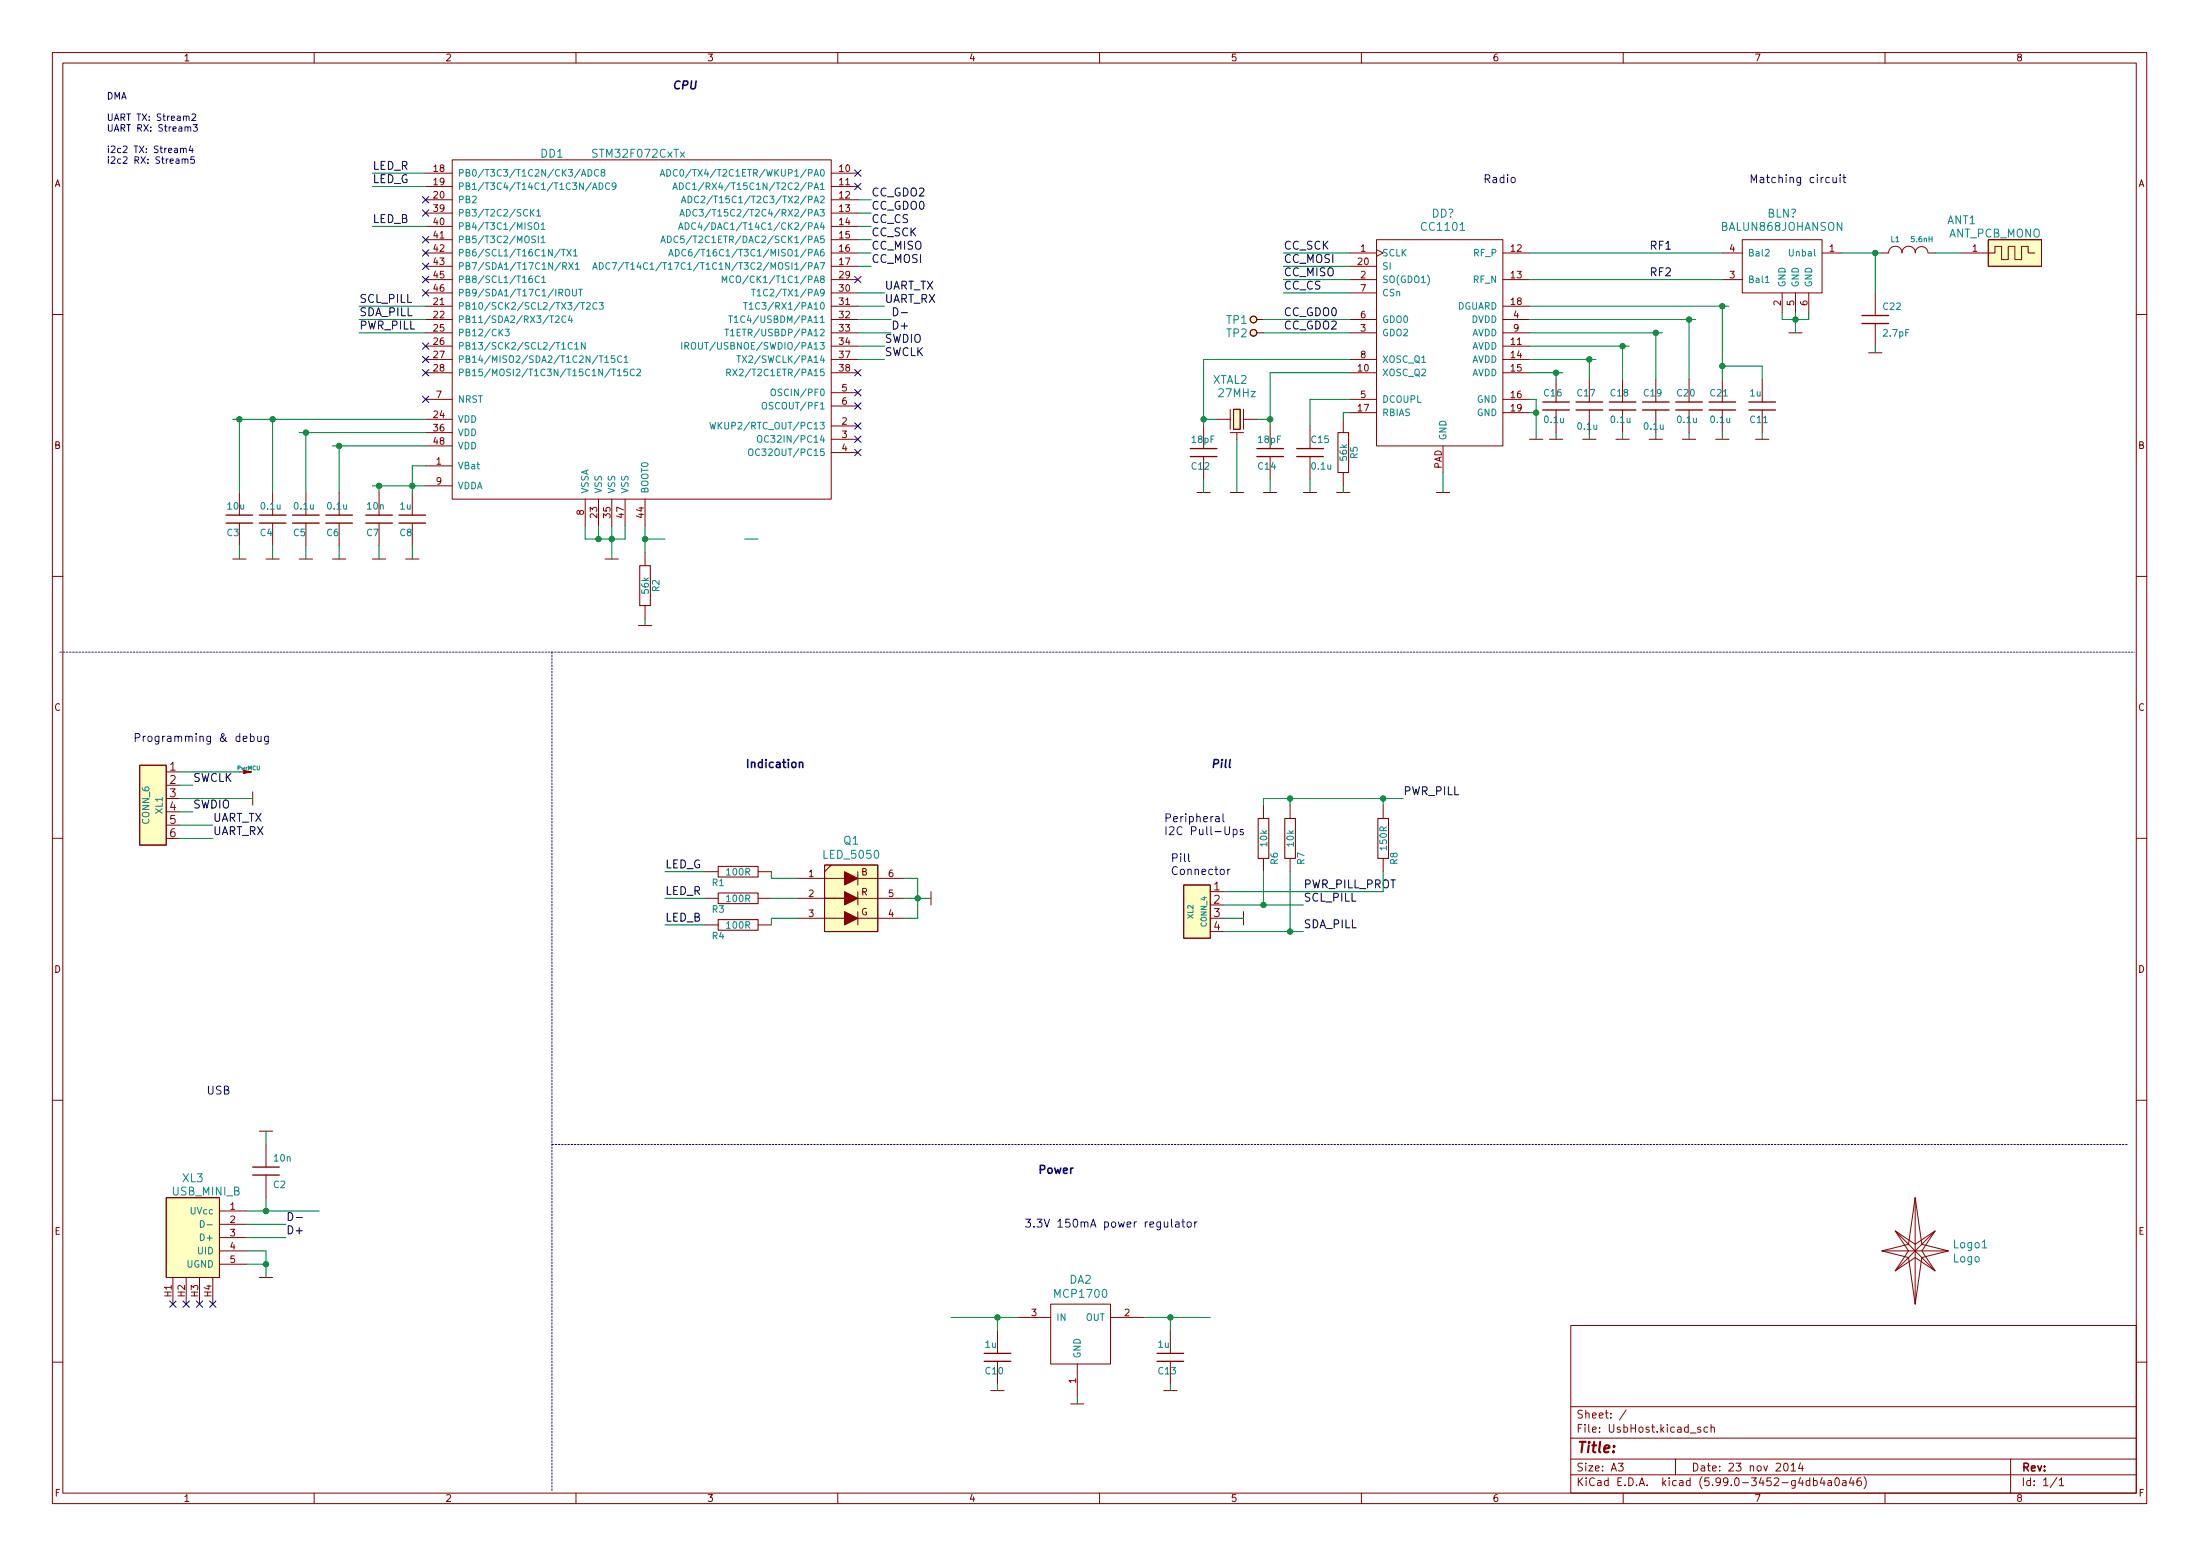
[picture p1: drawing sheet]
<svg xmlns="http://www.w3.org/2000/svg" width="420mm" height="297mm" viewBox="0 0 420 297" stroke-linecap="round" stroke-linejoin="round" font-family="sans-serif">
<g fill="none" stroke="#840000" stroke-width=".19">
<path d="M10 10h400v277h-400zM12 12h396v273h-396zM60 10v2M110 10v2M160 10v2M210 10v2M260 10v2M310 10v2M360 10v2M81.3 33.1h5.1M81.3 35.6h5.1M81.3 38.1h5.1"/>
<path d="M86.4 30.5h72.3v64.8h-72.3zM158.7 33.1h5.1M158.7 35.6h5.1M158.7 38.1h5.1M81.3 48.3h5.1M81.3 53.4h5.1M81.3 58.5h5.1M81.3 50.8h5.1M81.3 55.9h5.1M81.3 40.7h5.1M81.3 43.2h5.1M81.3 45.8h5.1"/>
<path d="M158.7 48.3h5.1M158.7 53.4h5.1M158.7 58.5h5.1M158.7 50.8h5.1M158.7 55.9h5.1M158.7 40.7h5.1M158.7 43.2h5.1M158.7 45.8h5.1M257.8 48.3h5.1M257.8 53.4h5.1M257.8 50.8h5.1M257.8 55.9h5.1"/>
<path d="M262.9 45.8h24.1v39.3h-24.1zM262.9 47.7l1.3 .6-1.3 .6M287 48.3h5.1M287 53.4h5.1M287 58.5h5.1M328.9 48.3h3.8M328.9 53.4h3.8M332.7 45.8h15.3v10.1h-15.3zM340.4 55.9v3.8M342.9 55.9v3.8M345.4 55.9v3.8M348 48.3h3.8"/>
<path d="M358.1 55.9v4.3M359.4 48.3h1.3M360.7 48.3a1.3 1.3 0 0 1 1.3-1.3 1.3 1.3 0 0 1 1.3 1.3M363.2 48.3a1.3 1.3 0 0 1 1.3-1.3 1.3 1.3 0 0 1 1.3 1.3M365.8 48.3a1.22 1.22 0 0 1 1.2-1.2 1.22 1.22 0 0 1 1.2 1.2M368.3 48.3h1.3M374.6 48.3h6.4v-1.3h1.3v2.6h1.2v-2.6h1.3v2.6h1.3v-2.6h1.2v1.3h1.3M379.7 45.8h10.2v5h-10.2zM10 60h2M81.3 63.5h5.1M81.3 71.2h5.1M81.3 66.1h5.1"/>
<path d="M81.3 68.6h5.1M81.3 76.2h5.1M81.3 61h5.1M158.7 63.5h5.1M158.7 71.2h5.1M158.7 66.1h5.1M158.7 68.6h5.1M158.7 61h5.1M158.7 75h5.1M158.7 77.5h5.1M234.9 78.1v3.9M235.6 78.1h1.3v3.9h-1.3z"/>
<path d="M237.5 78.1v3.9M240 63.5h1.3M240 61h1.3M257.8 63.5h5.1M257.8 71.2h5.1M257.8 68.6h5.1M257.8 76.2h5.1M257.8 78.8h5.1M257.8 61h5.1M287 63.5h5.1M287 71.2h5.1M287 66.1h5.1"/>
<path d="M287 68.6h5.1M287 76.2h5.1M287 78.8h5.1M287 61h5.1M297.2 72.4v4.3M297.2 78.3v4.3M303.5 72.4v4.3M303.5 78.3v4.3M309.9 72.4v4.3M309.9 78.3v4.3M316.2 72.4v4.3M316.2 78.3v4.3"/>
<path d="M322.6 72.4v4.3M322.6 78.3v4.3M328.9 72.4v4.3M328.9 78.3v4.3M336.5 72.4v4.3M336.5 78.3v4.3M341.6 63.5h2.6M356.9 67.3h2.5M358.1 61.8v4.3M408 60h2M45.7 94v4.3M45.7 99.9v4.3"/>
<path d="M52.1 94v4.3M52.1 99.9v4.3M58.4 94v4.3M58.4 99.9v4.3M64.8 94v4.3M64.8 99.9v4.3M72.4 94v4.3M72.4 99.9v4.3M78.7 94v4.3M78.7 99.9v4.3M81.3 80h5.1M81.3 88.9h5.1"/>
<path d="M81.3 82.6h5.1M81.3 85.1h5.1M81.3 92.7h5.1M111.8 95.3v5.1M114.3 95.3v5.1M116.8 95.3v5.1M119.4 95.3v5.1M123.2 95.3v5.1M158.7 83.9h5.1M158.7 81.3h5.1M158.7 86.4h5.1M228.6 94h2.5"/>
<path d="M229.9 81.3v4.3M229.9 87.2v4.3M232.4 80h2.5M234.9 82.6h2.6M234.9 94h2.6M236.2 82.6v1.3M237.5 80h2.5M241.3 94h2.5M242.6 81.3v4.3M242.6 87.2v4.3M248.9 94h2.6M250.2 81.3v4.3"/>
<path d="M250.2 87.2v4.3M255.3 94h2.5M256.5 80v2.6M256.5 90.2v2.5M274.3 94h2.6M275.6 85.1v5.1M292.1 83.9h2.5M295.9 83.9h2.5M302.3 83.9h2.5M308.6 83.9h2.5M315 83.9h2.5M321.3 83.9h2.5"/>
<path d="M327.7 83.9h2.5M335.3 83.9h2.5M10 110h2M44.4 106.7h2.6M50.8 106.7h2.5M57.1 106.7h2.6M63.5 106.7h2.5M71.1 106.7h2.6M77.5 106.7h2.5M115.6 106.7h2.5M121.9 119.4h2.6M123.2 105.4v2.6"/>
<path d="M123.2 115.6v2.5M408 110h2M26.7 146.1h5v15.2h-5zM31.7 147.4h2.6M31.7 149.9h2.6M31.7 152.4h2.6M31.7 155h2.6M31.7 157.5h2.6M46.5 147.1l1.5 .3-1.5 .2 .5-.2zM48.3 151.2v2.5M241.3 153.7v2.5M246.4 153.7v2.5"/>
<path d="M264.2 153.7v2.5M10 160h2M31.7 160.1h2.6M134.6 171.5h2.6M134.6 166.4h2.6M134.6 176.6h2.6M144.8 171.5h2.5M144.8 166.4h2.5M144.8 176.6h2.5M152.4 175.3h8.9M152.4 167.7h8.9M152.4 171.5h5.1"/>
<path d="M157.5 165.1h10.1v12.7h-10.1zM157.5 171.5h3.8zM158.7 165.1l-1.2 1.3M163.8 175.3h8.9M163.8 174v2.6M163.8 171.5h8.9M163.8 170.2v2.6M163.8 167.7h8.9M163.8 166.4v2.5M177.8 170.2v2.6M226.1 168.9h5v10.2h-5zM231.1 175.3h2.6"/>
<path d="M231.1 170.2h2.6M231.1 172.8h2.6M231.1 177.8h2.6M237.5 174v2.6M241.3 163.9v2.5M246.4 163.9v2.5M264.2 163.9v2.5M408 160h2M10 210h2M49.5 215.9h2.6M50.8 218.5v4.3M408 210h2"/>
<path d="M31.7 228.6h10.2v15.3h-10.2zM41.9 231.2h5.1M41.9 233.7h5.1M41.9 236.3h5.1M41.9 238.8h5.1M50.8 224.3v4.3M359.4 238.8h12.7M361.9 235l3.9 2.5 3.8-2.5-2.6 3.8 2.6 3.8-3.8-2.5-3.9 2.5 2.6-3.8zM361.9 235l7.7 7.6M365.8 228.6l1.2 8.9 5.1 1.3-5.1 1.3-1.2 8.9-1.3-8.9-5.1-1.3 5.1-1.3zM365.8 228.6v20.4M369.6 235l-7.7 7.6"/>
<path d="M33 243.9v5.1M35.6 243.9v5.1M38.1 243.9v5.1M40.6 243.9v5.1M41.9 241.3h5.1M49.5 243.9h2.6M190.5 254v4.4M190.5 259.9v4.3M194.3 251.5h6.4M200.7 249h11.4v11.4h-11.4zM212.1 251.5h6.3M223.5 254v4.4"/>
<path d="M223.5 259.9v4.3M300 253h108v32h-108zM10 260h2M189.2 265.5h2.6M204.5 268h2.5M205.7 260.4v6.3M222.2 265.5h2.6M300 278.5h108M300 274.5h108M300 268.5h108M309.1 279.3h.9l-.5 .6 .4 .1v.7l-.2 .1-.6-.1M310.6 269.1l-1.3 2"/>
<path d="M320 278.5v3M324.8 272.5l-.4-.1-.2 .2 .1 .2 .5 .2v.3h-.6M326.1 272.5l-.4-.1-.3 .3 .2 .6h.5M326.8 272.6l.2-.2 .4 .1v.9M326.8 271.9v1.5M340.9 279.4l.1-.1a.8 .8 0 0 1 .5 .8 .8 .8 0 0 1-.5 .7 1 1 0 0 1-.1-1.4zM342.1 279.7l.4-.4v1.5M343.8 279.2l-.3 1.1h.9M344.2 279.8v1M384 278.5v6.5M408 260h2M60 285v2"/>
<path d="M110 285v2M160 285v2M210 285v2M260 285v2M300 281.5h108M310 285v2M342.1 280.8h.8M345.6 282.7l-.4-.1-.3 .3 .2 .6h.5M345.6 282.1v1.5M346.4 282.7l.4-.1 .3 .3-.2 .6h-.5M346.4 282.1v1.5M348 282l-.4 1.1h1"/>
<path d="M348.4 282.6v1M349.1 282.7h.6l.1 .9M349.8 283h-.5a.29 .29 0 0 0-.2 .3 .29 .29 0 0 0 .2 .3l.5-.1M350.6 282.2l.2-.1a.8 .8 0 0 1 .5 .8 .8 .8 0 0 1-.5 .7 .99 .99 0 0 1-.2-1.4zM351.9 282.7h.6l.1 .9M352.6 283h-.5a.29 .29 0 0 0-.3 .3 .29 .29 0 0 0 .3 .3l.5-.1M353.6 282l-.4 1.1h.9M353.9 282.6v1M355.4 282.1a.59 .59 0 0 0-.8 .7v.5l.2 .2 .4 .1 .2-.1 .1-.5-.1-.2-.5-.1-.3 .3M356 281.9a1.72 1.72 0 0 1 0 2.3M360 285v2M392.9 282l-1.3 2"/>
<path d="M393.3 282.5l.4-.4v1.5M393.3 283.6h.8"/>
<circle cx="239.4" cy="61" r=".63"/>
<circle cx="239.4" cy="63.5" r=".63"/>
</g>
<g fill="none" stroke="#840000" stroke-width=".25">
<path d="M294.6 78.3h5.1M294.6 76.7h5.1M301 78.3h5.1M301 76.7h5.1M307.3 78.3h5.1M307.3 76.7h5.1M313.7 78.3h5.1M313.7 76.7h5.1M320 78.3h5.1M320 76.7h5.1M326.4 78.3h5.1M326.4 76.7h5.1"/>
<path d="M334 78.3h5.1M334 76.7h5.1M355.6 61.8h5.1M355.6 60.2h5.1M43.2 99.9h5.1M43.2 98.3h5.1M49.5 99.9h5.1M49.5 98.3h5.1M55.9 99.9h5.1M55.9 98.3h5.1M62.2 99.9h5.1M62.2 98.3h5.1"/>
<path d="M69.8 99.9h5.1M69.8 98.3h5.1M76.2 99.9h5.1M76.2 98.3h5.1M227.3 87.2h5.1M227.3 85.6h5.1M240 87.2h5.1M240 85.6h5.1M247.6 87.2h5.1M247.6 85.6h5.1M48.3 224.3h5M48.3 222.8h5"/>
<path d="M188 259.9h5M188 258.4h5M221 259.9h5.1M221 258.4h5.1"/>
</g>
<g fill="none" stroke="#008484" stroke-width=".19">
<path d="M101.3 40v1.3M102 40l-.7 .7M111 33.6l.5-1.2 .4 1.2M111.2 33.3h.6M112.3 32.4a.64 .64 0 0 1 .7 .6 .64 .64 0 0 1-.7 .6zM113.2 36.2l.4-1.3 .4 1.3M113.3 35.8h.6M114.3 32.5a.6 .6 0 0 0-.8 .4 .6 .6 0 0 0 .6 .7l.2-.1M114.4 34.9a.64 .64 0 0 1 .8 .6 .64 .64 0 0 1-.8 .7zM115 32.9l-.2-.2v-.2l.2-.1h.4l.1 .4-.6 .2-.1 .1v.4l.2 .1h.3l.2-.2v-.4l-.2-.1M116.4 35a.6 .6 0 0 0-.8 .4 .6 .6 0 0 0 .6 .8l.2-.1M117.6 35.4l-.2 .3h-.3l-.2-.3v-.3l.2-.2h.3l.2 .2a.84 .84 0 0 1-.3 1.1h-.3"/>
<path d="M126.1 33.6l.4-1.2 .4 1.2M126.2 33.3h.6M127.4 32.4a.64 .64 0 0 1 .7 .6 .64 .64 0 0 1-.7 .6zM128.5 36.2l.4-1.3 .5 1.3M128.6 35.8h.6M129.4 32.5a.6 .6 0 0 0-.9 .4 .6 .6 0 0 0 .6 .7l.3-.1M129.8 34.9a.64 .64 0 0 1 .7 .6 .64 .64 0 0 1-.7 .7zM130.1 38.7l.5-1.3 .4 1.3M130.3 38.3h.6M131.1 40a.64 .64 0 0 1 .7 .6 .64 .64 0 0 1-.7 .7zM131.4 37.4a.64 .64 0 0 1 .7 .7 .64 .64 0 0 1-.7 .6zM131.8 35a.6 .6 0 0 0-.9 .4 .6 .6 0 0 0 .6 .8l.3-.1"/>
<path d="M132.3 35.3l.3-.4v1.3M132.3 36.2h.7M133.4 37.6a.6 .6 0 0 0-.8 .4 .6 .6 0 0 0 .6 .7l.2-.1M133.5 40h.8l-.4 .5 .4 .1v.5l-.2 .2-.6-.2M133.9 37.6l.5-.2 .2 .4-.8 .9h.8M101.5 40.5l.5 .8M101.6 52.7h-.4a.85 .85 0 0 0 0 1.3l.5-.2v-.4l-.2-.2h-.3l-.2 .2M102.2 42.6l.1-.1a.43 .43 0 0 1 .6 .4v.5a.42 .42 0 0 1-.4 .4 .42 .42 0 0 1-.5-.4zM102.3 45.1h-.5l-.2 .1v.3l.5 .3 .2 .3-.3 .2h-.5M102.5 40.3l.4-.3v1.3M102.5 41.3h.7M102.8 45.1v1.2"/>
<path d="M103 52.8a.6 .6 0 0 0-.8 .4 .6 .6 0 0 0 .6 .8l.2-.2M103.4 42.9l.3-.4v1.3M103.4 45.4l.3-.3v1.2M103.4 43.8h.7M103.4 46.3h.7M103.5 53l.3-.3v1.3M103.5 54h.7M107 47.5l-1.1 1.7M107.2 47.6h.8M107.5 50.8l.6-.1 .1-.1-.1-.3-.6-.2v1.3M107.6 47.6v1.3M107.8 50.8l.4 .6"/>
<path d="M108 55.4l.3-.2a.43 .43 0 0 1 .5 .4v.5a.42 .42 0 0 1-.4 .4 .42 .42 0 0 1-.4-.4zM108.3 47.6l.8 1.3M108.6 50.1l.9 1.3M109.1 47.6l-.8 1.3M109.3 55.2v1l.3 .3 .3-.1 .2-.2v-1M109.5 50.1l-.9 1.3M109.5 48l.4-.4v1.3M109.5 48.9h.8M109.9 50.5l.4-.4v1.3M109.9 51.4h.7M110.5 55.2h.7M110.9 55.2v1.3"/>
<path d="M110.9 57.8h.7M111.3 57.8v1.2M112 57.9l.5-.1 .2 .3-.8 .9h.8M113.2 51.4l.4-1.3 .5 1.3M113.3 51h.6M114 57.9a.6 .6 0 0 0-.8 .4 .6 .6 0 0 0 .6 .7l.2-.1M114.4 57.8h.8l-.4 .4 .3 .2v.5l-.1 .1-.6-.1M114.5 50.1a.64 .64 0 0 1 .7 .7 .64 .64 0 0 1-.7 .6zM116.5 50.3a.6 .6 0 0 0-.9 .4 .6 .6 0 0 0 .6 .7l.3-.1M116.9 50.1h.8l-.5 1.3M119.1 50.1l-1.1 1.6M119.4 50.1h.7"/>
<path d="M119.7 50.1v1.3M126.2 46.3l.4-1.2 .5 1.2M126.3 46h.6M127.5 45.1a.64 .64 0 0 1 .7 .6 .64 .64 0 0 1-.7 .6zM127.7 48.9l.4-1.3 .5 1.3M127.8 48.5h.6M129 47.6a.64 .64 0 0 1 .7 .6 .64 .64 0 0 1-.7 .7zM129.5 45.2a.6 .6 0 0 0-.9 .4 .6 .6 0 0 0 .6 .7l.3-.1M129.6 43.8l.4-1.3 .4 1.3M129.7 43.4h.6M129.8 41.3l.5-1.3 .4 1.3M130 40.9h.6"/>
<path d="M130.9 42.5a.64 .64 0 0 1 .7 .7 .64 .64 0 0 1-.7 .6zM131 47.7a.6 .6 0 0 0-.8 .4 .6 .6 0 0 0 .5 .8l.3-.1M132.1 47.6l-.4 .1a.86 .86 0 0 0 0 1.2l.4-.1 .1-.5-.2-.2h-.4l-.1 .2M132.9 42.6a.6 .6 0 0 0-.9 .5 .6 .6 0 0 0 .6 .7l.3-.1M133.1 40.1a.6 .6 0 0 0-.8 .4 .6 .6 0 0 0 .6 .8l.2-.2M137.9 54v-1.3l.5 .9 .4-.9v1.3M140.1 52.8a.6 .6 0 0 0-.8 .4 .6 .6 0 0 0 .6 .8l.2-.2M142 57.8h.7M142.4 57.8v1.2M143.1 58.1l.3-.3v1.2M143.1 59h.7M143.5 55.2h.7"/>
<path d="M143.9 55.2v1.3M144.6 55.6l.4-.4v1.3M144.6 56.5h.7M337.2 47.7l.4-.1 .3 .4-.8 .9h.8M337.2 54h.7M96.5 62.8h.7l-.4 .5 .4 .1v.6l-.2 .1-.5-.1M106.1 60.4l.5-.1 .2 .4-.8 .9h.8M108.1 60.4a.6 .6 0 0 0-.9 .4 .6 .6 0 0 0 .6 .8l.3-.1M108.9 60.2l-.3 .9h.7M109.2 60.7v.9M109.3 65.5a.6 .6 0 0 0-.9 .4 .6 .6 0 0 0 .6 .8l.3-.2M109.8 65.7l.3-.3v1.3"/>
<path d="M109.8 66.7h.7M111.8 65.4v1.3l-.8-1.3v1.3M114.4 67.9h.7M115.5 68.3l.4-.4v1.3M115.5 69.2h.7M116.8 70.5h.8M117.2 70.5v1.2M117.4 67.9h-.6l-.1 .6 .2-.1 .4 .1 .1 .1v.5l-.2 .1-.5-.1M117.9 70.8l.4-.3v1.2M117.9 71.7h.8M118.7 68a.6 .6 0 0 0-.8 .5 .6 .6 0 0 0 .6 .7l.2-.1M119.2 68.3l.4-.4v1.3"/>
<path d="M119.2 69.2h.7M119.8 70.5h-.6l-.1 .6 .2-.2 .4 .1 .2 .2-.1 .4-.2 .1-.5-.1M121.1 70.6a.6 .6 0 0 0-.8 .4 .6 .6 0 0 0 .6 .7l.2-.1M121.6 70.6l.5-.1 .2 .3-.7 .9h.7M130.2 65.4v1.3M130.8 66h.6l.1-.2v-.3l-.7-.1v1.3M131.1 66l.4 .7M132.1 65.6l.2-.2a.43 .43 0 0 1 .6 .4v.4a.42 .42 0 0 1-.5 .5 .42 .42 0 0 1-.4-.5zM138.4 62.8h.8M138.8 71.1h.6l.1-.2v-.3l-.7-.1v1.2M138.8 62.8v1.3M139.1 71.1l.4 .6"/>
<path d="M139.2 60.3h.7M139.5 63.2l.4-.4v1.3M139.5 60.3v1.3M139.5 64.1h.7M139.9 70.5l.9 1.2M140.2 60.7l.4-.4v1.3M140.2 61.6h.8M140.7 67.9h.8M140.8 70.5l-.9 1.2M141.1 67.9v1.3M141.8 67.9l.8 1.3M142.6 67.9l-.8 1.3"/>
<path d="M145.6 77l.3-.2a.43 .43 0 0 1 .5 .4v.5a.42 .42 0 0 1-.4 .4 .42 .42 0 0 1-.4-.4zM147.3 74.5l.3-.2a.43 .43 0 0 1 .5 .4v.4a.42 .42 0 0 1-.4 .5 .42 .42 0 0 1-.4-.5zM135.6 80.6l.3 1.3 .2-.9 .3 .9 .3-1.3M143 85.9l.3-.2a.43 .43 0 0 1 .5 .4v.4a.42 .42 0 0 1-.4 .5 .42 .42 0 0 1-.4-.5zM144.8 83.2h.2a.43 .43 0 0 1 .5 .4v.4a.42 .42 0 0 1-.4 .4 .42 .42 0 0 1-.4-.4zM38.3 233a.64 .64 0 0 1 .7 .7 .64 .64 0 0 1-.7 .6zM39.5 233.8h1M378.6 238.2h.8"/>
</g>
<g fill="#ffffc2" stroke="#ffffc2" stroke-width=".19">
<path d="M379.7 45.8h10.2v5h-10.2z"/>
<path d="M46.5 147.1l1.5 .3-1.5 .2 .5-.2z"/>
<path d="M157.5 165.1h10.1v12.7h-10.1z"/>
<path d="M235.6 78.1h1.3v3.9h-1.3z"/>
<path d="M226.1 168.9h5v10.2h-5z"/>
<path d="M26.7 146.1h5v15.2h-5z"/>
<path d="M31.7 228.6h10.2v15.3h-10.2z"/>
<circle cx="239.4" cy="61" r=".63"/>
<circle cx="239.4" cy="63.5" r=".63"/>
</g>
<g fill="#840000" stroke="#840000" stroke-width=".19">
<path d="M161.3 174l2.5 1.3-2.5 1.3z"/>
<path d="M161.3 170.2l2.5 1.3-2.5 1.3z"/>
<path d="M161.3 166.4l2.5 1.3-2.5 1.2z"/>
</g>
<path d="M255.5 82.6h2.1v7.6h-2.1zM122.2 108h2v7.6h-2zM240.3 156.2h2v7.7h-2zM245.4 156.2h2v7.7h-2zM263.1 156.2h2.1v7.7h-2.1zM137.2 165.4h7.6v2h-7.6zM137.2 175.6h7.6v2h-7.6zM137.2 170.5h7.6v2h-7.6z" fill="none" stroke="#840000" stroke-width=".2"/>
<path d="M170.6 58.8a.77 .77 0 0 1 .9 .7 .77 .77 0 0 1-.9 .8zM172.1 59.7h1.2M55 231.5a.77 .77 0 0 1 .9 .7 .77 .77 0 0 1-.9 .8zM56.6 232.4h1.1" fill="none" stroke="#000" stroke-width=".19"/>
<g fill="none" stroke="#0000c2" stroke-width=".19">
<path d="M34.5 28.4l.2-.1 .3 .1v.7M34.8 30.5l.2-.2 .3 .1v.8M34.8 30.3v.9M35 28.5l.2-.2 .3 .1 .1 .7M35.3 30.5l.2-.2 .3 .1 .1 .8M35.6 22.3l.2-.1h.3v.8M35.9 24.4l.2-.2 .3 .1v.8M36.4 27.8l-.3 .9h.8M36.7 21.9l.4-.2 .3 .4-.8 .9h.8M36.7 28.3v.8M36.9 23.8h.8l-.4 .5 .3 .1v.5l-.1 .2-.6-.2M37.1 29.9h-.6l-.1 .6 .2-.1 .4 .1 .1 .1v.5l-.2 .1-.5-.1"/>
<path d="M350.1 33.9v.9l.4 .1 .2-.2M350.7 33.9v1M351.4 33.4v.1M351.4 33.9v1M351.9 33.9h.6M352.2 33.4v1.3l.3 .2M47.8 140.6l.5-.1 .3 .3-.2 .7h-.6M47.8 140v1.6M49.2 140.5l.1 1 .3 .1 .3-.2M49.9 140.5v1.1M51.2 140.5v1.3l-.3 .3-.3-.1M51.2 140.6l-.4-.1-.3 .3 .2 .7h.5"/>
<path d="M232.2 155.9h.6v1M232.8 156.2l-.5 .1a.3 .3 0 0 0-.2 .3 .3 .3 0 0 0 .2 .3l.5-.1M233.6 155.4v1.3l.2 .2M235.5 158.4l.5-.1 .3 .3-.2 .7h-.6M235.5 158.3v1.5M237.4 158.4l-.3-.1-.3 .2 .1 .3 .5 .1v.4h-.6M227 163v1.3l.2 .2M234.5 165.9v1.1M234.9 165.9l-.3 .1-.1 .2M223.7 232.7v1.3l.3 .3M224.5 233.3h.6l.1 1M225.2 233.6l-.5 .1a.3 .3 0 0 0-.2 .3 .3 .3 0 0 0 .2 .3l.5-.1"/>
<path d="M225.7 233.3h.6M225.9 232.7v1.3l.4 .3M226.8 233.4l.2-.1 .4 .1 .1 .6-.1 .2-.4 .1-.2-.2zM228.2 233.3v1M228.6 233.3h-.3l-.1 .2"/>
</g>
<path d="M152.7 145.7l.2-.2 .4 .1v.9" fill="none" stroke="#0000c2" stroke-width=".3"/>
<path d="M11.4 124.5h396.3M105.4 124.5v160M105.4 218.5h301" fill="none" stroke="#0000c2" stroke-width=".19" stroke-dasharray=".3 .3"/>
<g fill="none" stroke="#008400" stroke-width=".19">
<path d="M71.1 33.1h10.2M71.1 35.6h10.2M163.8 38.1h2.6M68.6 58.5h12.7M71.1 43.2h10.2M163.8 48.3h2.6M163.8 58.5h5.1M163.8 50.8h2.6M163.8 55.9h5.1M163.8 43.2h2.6M163.8 40.7h2.6M163.8 45.8h2.6"/>
<path d="M245.1 48.3h12.7M245.1 53.4h12.7M245.1 50.8h12.7M245.1 55.9h12.7M292.1 48.3h36.8M292.1 53.4h36.8M292.1 58.5h38.1M328.9 58.5v13.9M340.4 59.7v1.3h5v-1.3M342.9 59.7v3.8M351.8 48.3h7.6M358.1 48.3v7.6"/>
<path d="M369.6 48.3h5M68.6 61h12.7M68.6 63.5h12.7M163.8 61h6.4M163.8 66.1h5.1M163.8 68.6h5.1M163.8 63.5h6.4M241.3 61h16.5M241.3 63.5h16.5M257.8 68.6h-27.9v12.7M257.8 71.2h-15.2v10.1M257.8 78.8h-1.3v1.2"/>
<path d="M257.8 76.2h-7.6v5.1M292.1 61h31.7M292.1 71.2h6.3M292.1 66.1h19M292.1 68.6h12.7M292.1 76.2h1.3v7.7M292.1 78.8h1.3M292.1 63.5h25.4M297.2 71.2v1.2M303.5 68.6v3.8M309.9 66.1v6.3M316.2 63.5v8.9"/>
<path d="M322.6 61v11.4M328.9 69.9h7.6v2.5M358.1 66.1v1.2M44.4 80h36.9M45.7 80v14M52.1 80v14M57.1 82.6h24.2M58.4 82.6v11.4M63.5 85.1h17.8M64.8 85.1v8.9M71.1 92.7h10.2M72.4 92.7v1.3"/>
<path d="M81.3 88.9h-2.6v5.1M229.9 91.5v2.5M229.9 80h2.5M236.2 83.9v10.1M240 80h2.6M242.6 91.5v2.5M250.2 91.5v2.5M256.5 92.7v1.3M275.6 90.2v3.8M297.2 82.6v1.3M303.5 82.6v1.3M309.9 82.6v1.3"/>
<path d="M316.2 82.6v1.3M322.6 82.6v1.3M328.9 82.6v1.3M336.5 82.6v1.3M45.7 104.2v2.5M52.1 104.2v2.5M58.4 104.2v2.5M64.8 104.2v2.5M72.4 104.2v2.5M78.7 104.2v2.5M111.8 100.4v2.5h7.6v-2.5M114.3 100.4v2.5"/>
<path d="M116.8 100.4v6.3M123.2 102.9h3.8M123.2 100.4v5M123.2 118.1v1.3M142.2 102.9h2.6M34.3 152.4h14M34.3 157.5h6.3M34.3 147.4h11.4M34.3 155h2.5M34.3 149.9h2.5M246.4 152.4v1.3M264.2 152.4v1.3"/>
<path d="M268 152.4h-26.7v1.3M34.3 160.1h6.3M127 176.6h7.6M127 171.5h7.6M127 166.4h7.6M147.3 171.5h5.1M147.3 166.4v1.3h5.1M152.4 175.3h-5.1v1.3M172.7 167.7h2.6v7.6h-2.6M172.7 171.5h5.1M233.7 175.3h3.8M233.7 172.8h15.2"/>
<path d="M233.7 177.8h15.2M241.3 166.4v6.4M246.4 166.4v11.4M264.2 166.4v3.8h-30.5M50.8 215.9v2.6M47 231.2h14M47 238.8h3.8v5.1M47 236.3h7.6M47 233.7h7.6M50.8 228.6v2.6M47 241.3h3.8M181.6 251.5h12.7"/>
<path d="M190.5 251.5v2.5M218.4 251.5h12.7M223.5 251.5v2.5M190.5 264.2v1.3M205.7 266.7v1.3M223.5 264.2v1.3"/>
</g>
<g fill="none" stroke="#000084" stroke-width=".19">
<path d="M80.7 37.5l1.2 1.2M81.9 37.5l-1.2 1.2M163.2 32.4l1.2 1.3M163.2 35l1.2 1.2M164.4 32.4l-1.2 1.3M164.4 35l-1.2 1.2M80.7 40.1l1.2 1.2M80.7 50.2l1.2 1.2M80.7 47.7l1.2 1.2M80.7 52.8l1.2 1.2M80.7 55.3l1.2 1.2M80.7 45.1l1.2 1.3"/>
<path d="M81.9 40.1l-1.2 1.2M81.9 50.2l-1.2 1.2M81.9 47.7l-1.2 1.2M81.9 52.8l-1.2 1.2M81.9 55.3l-1.2 1.2M81.9 45.1l-1.2 1.3M163.2 52.8l1.2 1.2M164.4 52.8l-1.2 1.2M80.7 75.6l1.2 1.2M80.7 70.5l1.2 1.3M80.7 68l1.2 1.2M80.7 65.5l1.2 1.2"/>
<path d="M81.9 75.6l-1.2 1.2M81.9 70.5l-1.2 1.3M81.9 68l-1.2 1.2M81.9 65.5l-1.2 1.2M163.2 76.9l1.2 1.2M163.2 74.4l1.2 1.2M163.2 70.5l1.2 1.3M164.4 76.9l-1.2 1.2M164.4 74.4l-1.2 1.2M164.4 70.5l-1.2 1.3M163.2 85.8l1.2 1.2M163.2 83.2l1.2 1.3"/>
<path d="M163.2 80.7l1.2 1.2M164.4 85.8l-1.2 1.2M164.4 83.2l-1.2 1.3M164.4 80.7l-1.2 1.2M32.4 248.3l1.2 1.3M33.6 248.3l-1.2 1.3M35 248.3l1.2 1.3M36.2 248.3l-1.2 1.3M37.5 248.3l1.2 1.3M38.7 248.3l-1.2 1.3M40 248.3l1.2 1.3M41.2 248.3l-1.2 1.3"/>
</g>
<g fill="#008400" stroke="#008400" stroke-width=".19">
<circle cx="78.7" cy="92.7" r=".51"/>
<circle cx="114.3" cy="102.9" r=".51"/>
<circle cx="116.8" cy="102.9" r=".51"/>
<circle cx="123.2" cy="102.9" r=".51"/>
<circle cx="50.8" cy="231.2" r=".51"/>
<circle cx="50.8" cy="241.3" r=".51"/>
<circle cx="246.4" cy="177.8" r=".51"/>
<circle cx="190.5" cy="251.5" r=".51"/>
<circle cx="175.3" cy="171.5" r=".51"/>
<circle cx="223.5" cy="251.5" r=".51"/>
<circle cx="241.3" cy="172.8" r=".51"/>
<circle cx="246.4" cy="152.4" r=".51"/>
<circle cx="64.8" cy="85.1" r=".51"/>
<circle cx="58.4" cy="82.6" r=".51"/>
<circle cx="45.7" cy="80" r=".51"/>
<circle cx="52.1" cy="80" r=".51"/>
<circle cx="72.4" cy="92.7" r=".51"/>
<circle cx="303.5" cy="68.6" r=".51"/>
<circle cx="297.2" cy="71.2" r=".51"/>
<circle cx="342.9" cy="61" r=".51"/>
<circle cx="358.1" cy="48.3" r=".51"/>
<circle cx="328.9" cy="58.5" r=".51"/>
<circle cx="322.6" cy="61" r=".51"/>
<circle cx="328.9" cy="69.9" r=".51"/>
<circle cx="316.2" cy="63.5" r=".51"/>
<circle cx="309.9" cy="66.1" r=".51"/>
<circle cx="293.4" cy="78.8" r=".51"/>
<circle cx="229.9" cy="80" r=".51"/>
<circle cx="242.6" cy="80" r=".51"/>
<circle cx="264.2" cy="152.4" r=".51"/>
</g>
<text font-size="2.8" fill="#840000" x="301" y="277.3">Title:</text>
<g font-size="2.1" fill="#0000c2">
<text x="128.3" y="17.1">CPU</text>
<text x="283.2" y="34.9">Radio</text>
<text x="334" y="34.9">Matching circuit</text>
<text x="25.4" y="141.6">Programming &amp; debug</text>
<text x="142.2" y="146.6">Indication</text>
<text x="231.1" y="146.6">Pill</text>
<text x="222.2" y="157">Peripheral</text>
<text x="222.2" y="159.4">I2C Pull-Ups</text>
<text x="223.5" y="164.6">Pill</text>
<text x="223.5" y="167">Connector</text>
<text x="39.4" y="208.9">USB</text>
<text x="198.1" y="224.1">Power</text>
<text x="195.6" y="234.3">3.3V 150mA power regulator</text>
</g>
<g font-size="2.1">
<text x="71.1" y="34.9">LED_G</text>
<text x="71.1" y="32.4">LED_R</text>
<text x="166.4" y="40">CC_GDO0</text>
<text x="166.4" y="37.5">CC_GDO2</text>
<text x="71.1" y="42.6">LED_B</text>
<text x="166.4" y="47.6">CC_MISO</text>
<text x="166.4" y="45.1">CC_SCK</text>
<text x="166.4" y="42.6">CC_CS</text>
<text x="245.1" y="47.6">CC_SCK</text>
<text x="315" y="47.6">RF1</text>
<text x="166.4" y="50.2">CC_MOSI</text>
<text x="245.1" y="50.2">CC_MOSI</text>
<text x="245.1" y="52.7">CC_MISO</text>
<text x="315" y="52.7">RF2</text>
<text x="68.6" y="57.8">SCL_PILL</text>
<text x="168.9" y="55.3">UART_TX</text>
<text x="168.9" y="57.8">UART_RX</text>
<text x="245.1" y="55.3">CC_CS</text>
<text x="68.6" y="62.9">PWR_PILL</text>
<text x="68.6" y="60.3">SDA_PILL</text>
<text x="168.9" y="65.4">SWDIO</text>
<text x="170.2" y="62.9">D+</text>
<text x="245.1" y="60.3">CC_GDO0</text>
<text x="245.1" y="62.9">CC_GDO2</text>
<text x="168.9" y="68">SWCLK</text>
<text x="36.8" y="149.2">SWCLK</text>
<text x="36.8" y="154.3">SWDIO</text>
<text x="268" y="151.8">PWR_PILL</text>
<text x="40.6" y="159.4">UART_RX</text>
<text x="40.6" y="156.9">UART_TX</text>
<text x="127" y="165.8">LED_G</text>
<text x="127" y="170.8">LED_R</text>
<text x="248.9" y="169.6">PWR_PILL_PROT</text>
<text x="248.9" y="172.1">SCL_PILL</text>
<text x="127" y="175.9">LED_B</text>
<text x="248.9" y="177.2">SDA_PILL</text>
<text x="54.6" y="235.6">D+</text>
</g>
<g font-size="2.1" fill="#008484">
<text x="103.3" y="30.1">DD1</text>
<text x="113.5" y="30.1">STM32F072CxTx</text>
<text x="273.4" y="41.5">DD?</text>
<text x="337.5" y="41.5">BLN?</text>
<text x="271.7" y="44.1">CC1101</text>
<text x="328.9" y="44.1">BALUN868JOHANSON</text>
<text x="371.9" y="42.8">ANT1</text>
<text x="372.1" y="45.3">ANT_PCB_MONO</text>
<text x="234.3" y="61.8">TP1</text>
<text x="234.3" y="64.4">TP2</text>
<text x="231.6" y="73.3">XTAL2</text>
<text x="232.9" y="75.8">27MHz</text>
<text x="161.1" y="161.2">Q1</text>
<text x="157.5" y="163.9">LED_5050</text>
<text x="34.9" y="225.7">XL3</text>
<text x="32.9" y="228.2">USB_MINI_B</text>
<text x="373.1" y="238.3">Logo1</text>
<text x="204.3" y="245.1">DA2</text>
<text x="373" y="241">Logo</text>
<text x="201.7" y="247.7">MCP1700</text>
</g>
<g font-size="2.1" fill="#840000">
<text x="32.4" y="147.1">1</text>
<text x="32.4" y="149.6">2</text>
<text x="32.4" y="152.2">3</text>
<text x="32.4" y="154.7">4</text>
<text x="32.4" y="157.3">5</text>
<text x="32.4" y="159.8">6</text>
<text x="231.8" y="170">1</text>
<text x="231.8" y="172.5">2</text>
<text x="231.8" y="175">3</text>
<text x="231.8" y="177.6">4</text>
<text x="301" y="273.5">File: UsbHost.kicad_sch</text>
<text x="301" y="270.8">Sheet: /</text>
<text x="301" y="280.9">Size: A3</text>
<text x="323" y="280.9">Date: 23 nov 2014</text>
<text x="386" y="280.9">Rev:</text>
<text x="301" y="283.7">KiCad E.D.A. kicad (5.99.0-3452-g4db4a0a46)</text>
<text x="386" y="283.7">Id: 1/1</text>
</g>
<g font-size="1.8" fill="#840000">
<text x="35" y="11.7">1</text>
<text x="85" y="11.7">2</text>
<text x="135" y="11.7">3</text>
<text x="185" y="11.7">4</text>
<text x="235" y="11.7">5</text>
<text x="285" y="11.7">6</text>
<text x="335" y="11.7">7</text>
<text x="385" y="11.7">8</text>
<text x="10.3" y="35.7">A</text>
<text x="82.8" y="32.8">18</text>
<text x="82.8" y="35.3">19</text>
<text x="160.3" y="32.8">10</text>
<text x="160.3" y="35.3">11</text>
<text x="408.3" y="35.7">A</text>
<text x="82.8" y="37.9">20</text>
<text x="82.8" y="40.4">39</text>
<text x="160.3" y="37.9">12</text>
<text x="160.3" y="40.4">13</text>
<text x="82.8" y="43">40</text>
<text x="82.8" y="45.5">41</text>
<text x="160.3" y="43">14</text>
<text x="160.3" y="45.5">15</text>
<text x="82.8" y="48">42</text>
<text x="82.8" y="50.6">43</text>
<text x="82.8" y="53.1">45</text>
<text x="160.3" y="48">16</text>
<text x="160.3" y="50.6">17</text>
<text x="160.3" y="53.1">29</text>
<text x="259.4" y="50.6">20</text>
<text x="259.9" y="48">1</text>
<text x="259.9" y="53.1">2</text>
<text x="288.6" y="48">12</text>
<text x="288.6" y="53.1">13</text>
<text x="330.3" y="53.1">3</text>
<text x="330.3" y="48">4</text>
<text x="349.4" y="48">1</text>
<text x="376.7" y="48">1</text>
<text x="82.8" y="58.2">21</text>
<text x="82.8" y="55.7">46</text>
<text x="160.3" y="55.7">30</text>
<text x="160.3" y="58.2">31</text>
<text x="259.9" y="55.7">7</text>
<text x="288.6" y="58.2">18</text>
<text x="340.1" y="58.3" transform="rotate(-90 340.1 58.3)">2</text>
<text x="342.6" y="58.3" transform="rotate(-90 342.6 58.3)">5</text>
<text x="345.2" y="58.3" transform="rotate(-90 345.2 58.3)">6</text>
<text x="82.8" y="60.7">22</text>
<text x="82.8" y="63.3">25</text>
<text x="82.8" y="65.8">26</text>
<text x="160.3" y="60.7">32</text>
<text x="160.3" y="63.3">33</text>
<text x="160.3" y="65.8">34</text>
<text x="259.9" y="63.3">3</text>
<text x="259.9" y="60.7">6</text>
<text x="288.6" y="65.8">11</text>
<text x="289.1" y="60.7">4</text>
<text x="289.1" y="63.3">9</text>
<text x="82.8" y="68.4">27</text>
<text x="82.8" y="70.9">28</text>
<text x="160.3" y="68.4">37</text>
<text x="160.3" y="70.9">38</text>
<text x="259.4" y="70.9">10</text>
<text x="259.9" y="68.4">8</text>
<text x="288.6" y="68.4">14</text>
<text x="288.6" y="70.9">15</text>
<text x="83.3" y="76">7</text>
<text x="160.8" y="74.7">5</text>
<text x="160.8" y="77.3">6</text>
<text x="259.9" y="76">5</text>
<text x="288.6" y="76">16</text>
<text x="82.8" y="79.8">24</text>
<text x="82.8" y="82.3">36</text>
<text x="160.8" y="81.1">2</text>
<text x="160.8" y="83.6">3</text>
<text x="259.4" y="78.5">17</text>
<text x="288.6" y="78.5">19</text>
<text x="10.3" y="85.7">B</text>
<text x="82.8" y="84.9">48</text>
<text x="83.3" y="88.7">1</text>
<text x="160.8" y="86.1">4</text>
<text x="275.3" y="89.5" transform="rotate(-90 275.3 89.5)">PAD</text>
<text x="408.3" y="85.7">B</text>
<text x="83.3" y="92.5">9</text>
<text x="111.5" y="98.3" transform="rotate(-90 111.5 98.3)">8</text>
<text x="114" y="98.8" transform="rotate(-90 114 98.8)">23</text>
<text x="116.6" y="98.8" transform="rotate(-90 116.6 98.8)">35</text>
<text x="119.1" y="98.8" transform="rotate(-90 119.1 98.8)">47</text>
<text x="122.9" y="98.8" transform="rotate(-90 122.9 98.8)">44</text>
<text x="10.3" y="135.7">C</text>
<text x="408.3" y="135.7">C</text>
<text x="154.4" y="167.4">1</text>
<text x="164.5" y="167.1">B</text>
<text x="169.7" y="167.4">6</text>
<text x="154.4" y="171.2">2</text>
<text x="164.5" y="170.9">R</text>
<text x="169.7" y="171.2">5</text>
<text x="154.4" y="175">3</text>
<text x="164.4" y="174.7">G</text>
<text x="169.7" y="175">4</text>
<text x="10.3" y="185.7">D</text>
<text x="408.3" y="185.7">D</text>
<text x="44" y="230.9">1</text>
<text x="44" y="233.5">2</text>
<text x="10.4" y="235.7">E</text>
<text x="44" y="236">3</text>
<text x="44" y="238.5">4</text>
<text x="408.4" y="235.7">E</text>
<text x="44" y="241.1">5</text>
<text x="32.8" y="247.5" transform="rotate(-90 32.8 247.5)">H1</text>
<text x="35.3" y="247.5" transform="rotate(-90 35.3 247.5)">H2</text>
<text x="37.8" y="247.5" transform="rotate(-90 37.8 247.5)">H3</text>
<text x="40.4" y="247.5" transform="rotate(-90 40.4 247.5)">H4</text>
<text x="197" y="251.2">3</text>
<text x="214.8" y="251.2">2</text>
<text x="205.5" y="264.1" transform="rotate(-90 205.5 264.1)">1</text>
<text x="10.4" y="285.7">F</text>
<text x="35" y="286.7">1</text>
<text x="85" y="286.7">2</text>
<text x="135" y="286.7">3</text>
<text x="185" y="286.7">4</text>
<text x="235" y="286.7">5</text>
<text x="285" y="286.7">6</text>
<text x="335" y="286.7">7</text>
<text x="385" y="286.7">8</text>
<text x="408.4" y="285.7">F</text>
</g>
<g font-size="1.8" fill="#0000c2">
<text x="20.3" y="19">DMA</text>
<text x="20.3" y="23.1">UART TX: Stream2</text>
<text x="20.3" y="25.1">UART RX: Stream3</text>
<text x="20.3" y="29.2">i2c2 TX: Stream4</text>
<text x="20.3" y="31.2">i2c2 RX: Stream5</text>
</g>
<g font-size="1.8" fill="#008484">
<text x="87.4" y="33.7">PB0/T3C3/T1C2N/CK3/ADC8</text>
<text x="130" y="33.7">ADC0/TX4/T2C1ETR/WKUP1/PA0</text>
<text x="87.4" y="36.2">PB1/T3C4/T14C1/T1C3N/ADC9</text>
<text x="87.4" y="38.8">PB2</text>
<text x="87.4" y="41.3">PB3/T2C2/SCK1</text>
<text x="133.2" y="36.2">ADC1/RX4/T15C1N/T2C2/PA1</text>
<text x="134.4" y="41.3">ADC3/T15C2/T2C4/RX2/PA3</text>
<text x="134.6" y="38.8">ADC2/T15C1/T2C3/TX2/PA2</text>
<text x="87.4" y="43.9">PB4/T3C1/MISO1</text>
<text x="87.4" y="46.4">PB5/T3C2/MOSI1</text>
<text x="130.1" y="46.4">ADC5/T2C1ETR/DAC2/SCK1/PA5</text>
<text x="133.9" y="43.9">ADC4/DAC1/T14C1/CK2/PA4</text>
<text x="87.4" y="48.9">PB6/SCL1/T16C1N/TX1</text>
<text x="87.4" y="51.5">PB7/SDA1/T17C1N/RX1</text>
<text x="120.5" y="51.5">ADC7/T14C1/T17C1/T1C1N/T3C2/MOSI1/PA7</text>
<text x="132.4" y="48.9">ADC6/T16C1/T3C1/MISO1/PA6</text>
<text x="263.9" y="48.9">SCLK</text>
<text x="263.9" y="51.5">SI</text>
<text x="281.5" y="48.9">RF_P</text>
<text x="333.8" y="48.9">Bal2</text>
<text x="342" y="48.9">Unbal</text>
<text x="87.4" y="59.1">PB10/SCK2/SCL2/TX3/T2C3</text>
<text x="87.4" y="54">PB8/SCL1/T16C1</text>
<text x="87.4" y="56.6">PB9/SDA1/T17C1/IROUT</text>
<text x="140.8" y="54">MCO/CK1/T1C1/PA8</text>
<text x="144.6" y="59.1">T1C3/RX1/PA10</text>
<text x="145.7" y="56.6">T1C2/TX1/PA9</text>
<text x="263.9" y="54">SO(GDO1)</text>
<text x="263.9" y="56.6">CSn</text>
<text x="278.2" y="59.1">DGUARD</text>
<text x="281.4" y="54">RF_N</text>
<text x="333.8" y="54">Bal1</text>
<text x="341" y="54.9" transform="rotate(-90 341 54.9)">GND</text>
<text x="343.5" y="54.9" transform="rotate(-90 343.5 54.9)">GND</text>
<text x="346.1" y="54.9" transform="rotate(-90 346.1 54.9)">GND</text>
<text x="359.7" y="59.2">C22</text>
<text x="87.4" y="61.6">PB11/SDA2/RX3/T2C4</text>
<text x="87.4" y="64.2">PB12/CK3</text>
<text x="140.5" y="64.2">T1ETR/USBDP/PA12</text>
<text x="141.5" y="61.6">T1C4/USBDM/PA11</text>
<text x="263.9" y="64.2">GDO2</text>
<text x="263.9" y="61.6">GDO0</text>
<text x="281" y="61.6">DVDD</text>
<text x="281" y="64.2">AVDD</text>
<text x="359.8" y="64.2">2.7pF</text>
<text x="87.4" y="66.7">PB13/SCK2/SCL2/T1C1N</text>
<text x="87.4" y="69.3">PB14/MISO2/SDA2/T1C2N/T15C1</text>
<text x="87.4" y="71.8">PB15/MOSI2/T1C3N/T15C1N/T15C2</text>
<text x="132.8" y="66.7">IROUT/USBNOE/SWDIO/PA13</text>
<text x="141" y="71.8">RX2/T2C1ETR/PA15</text>
<text x="142.6" y="69.3">TX2/SWCLK/PA14</text>
<text x="263.9" y="71.8">XOSC_Q2</text>
<text x="263.9" y="69.3">XOSC_Q1</text>
<text x="281" y="66.7">AVDD</text>
<text x="281" y="69.3">AVDD</text>
<text x="281" y="71.8">AVDD</text>
<text x="87.4" y="76.9">NRST</text>
<text x="148.4" y="75.6">OSCIN/PF0</text>
<text x="263.9" y="76.9">DCOUPL</text>
<text x="282.1" y="76.9">GND</text>
<text x="294.9" y="75.7">C16</text>
<text x="301.3" y="75.7">C17</text>
<text x="307.6" y="75.7">C18</text>
<text x="314" y="75.7">C19</text>
<text x="320.3" y="75.7">C20</text>
<text x="326.7" y="75.7">C21</text>
<text x="334.2" y="75.7">1u</text>
<text x="87.4" y="80.7">VDD</text>
<text x="87.4" y="83.2">VDD</text>
<text x="137.6" y="82">WKUP2/RTC_OUT/PC13</text>
<text x="146.4" y="78.1">OSCOUT/PF1</text>
<text x="263.9" y="79.4">RBIAS</text>
<text x="282.1" y="79.4">GND</text>
<text x="295" y="80.8">0.1u</text>
<text x="301.4" y="82">0.1u</text>
<text x="307.7" y="80.8">0.1u</text>
<text x="314.1" y="82">0.1u</text>
<text x="320.4" y="80.8">0.1u</text>
<text x="326.8" y="80.8">0.1u</text>
<text x="334.3" y="80.8">C11</text>
<text x="87.4" y="89.6">VBat</text>
<text x="87.4" y="85.8">VDD</text>
<text x="144.5" y="87">OC32OUT/PC15</text>
<text x="146.4" y="84.5">OC32IN/PC14</text>
<text x="227.6" y="89.6">C12</text>
<text x="227.7" y="84.6">18pF</text>
<text x="240.3" y="89.6">C14</text>
<text x="240.4" y="84.6">18pF</text>
<text x="250.5" y="84.6">C15</text>
<text x="250.6" y="89.6">0.1u</text>
<text x="257.2" y="87.9" transform="rotate(-90 257.2 87.9)">56k</text>
<text x="259.3" y="87.5" transform="rotate(-90 259.3 87.5)">R5</text>
<text x="276.2" y="84.1" transform="rotate(-90 276.2 84.1)">GND</text>
<text x="87.4" y="93.4">VDDA</text>
<text x="112.4" y="94.3" transform="rotate(-90 112.4 94.3)">VSSA</text>
<text x="114.9" y="94.3" transform="rotate(-90 114.9 94.3)">VSS</text>
<text x="117.5" y="94.3" transform="rotate(-90 117.5 94.3)">VSS</text>
<text x="120" y="94.3" transform="rotate(-90 120 94.3)">VSS</text>
<text x="123.8" y="94.3" transform="rotate(-90 123.8 94.3)">BOOT0</text>
<text x="43.5" y="97.3">10u</text>
<text x="49.9" y="97.3">0.1u</text>
<text x="56.3" y="97.3">0.1u</text>
<text x="62.6" y="97.3">0.1u</text>
<text x="70.2" y="97.3">10n</text>
<text x="76.4" y="97.3">1u</text>
<text x="43.4" y="102.3">C3</text>
<text x="49.7" y="102.3">C4</text>
<text x="56.1" y="102.3">C5</text>
<text x="62.4" y="102.3">C6</text>
<text x="70" y="102.3">C7</text>
<text x="76.4" y="102.3">C8</text>
<text x="123.9" y="113.3" transform="rotate(-90 123.9 113.3)">56k</text>
<text x="125.9" y="112.9" transform="rotate(-90 125.9 112.9)">R2</text>
<text x="31" y="155.3" transform="rotate(-90 31 155.3)">XL1</text>
<text x="28.5" y="157.3" transform="rotate(-90 28.5 157.3)">CONN_6</text>
<text x="242" y="161.5" transform="rotate(-90 242 161.5)">10k</text>
<text x="247.1" y="161.5" transform="rotate(-90 247.1 161.5)">10k</text>
<text x="138.9" y="167.1">100R</text>
<text x="244" y="165" transform="rotate(-90 244 165)">R6</text>
<text x="249.1" y="165" transform="rotate(-90 249.1 165)">R7</text>
<text x="264.9" y="162.2" transform="rotate(-90 264.9 162.2)">150R</text>
<text x="266.9" y="165" transform="rotate(-90 266.9 165)">R8</text>
<text x="136" y="169.1">R1</text>
<text x="138.9" y="172.2">100R</text>
<text x="136" y="179.3">R4</text>
<text x="136" y="174.2">R3</text>
<text x="138.9" y="177.3">100R</text>
<text x="52.4" y="221.7">10n</text>
<text x="52.3" y="226.8">C2</text>
<text x="36.5" y="231.8">UVcc</text>
<text x="37.8" y="239.4">UID</text>
<text x="38.6" y="236.9">D+</text>
<text x="35.7" y="242">UGND</text>
<text x="188.2" y="257.3">1u</text>
<text x="201.7" y="252.1">IN</text>
<text x="207.3" y="252.1">OUT</text>
<text x="221.2" y="257.3">1u</text>
<text x="188.3" y="262.4">C10</text>
<text x="206.4" y="259.4" transform="rotate(-90 206.4 259.4)">GND</text>
<text x="221.3" y="262.4">C13</text>
</g>
<g font-size="1.4" fill="#008484">
<text x="361.1" y="46.2">L1</text>
<text x="365.1" y="46.2">5.6nH</text>
<text x="227.9" y="175.3" transform="rotate(-90 227.9 175.3)">XL2</text>
<text x="230.4" y="176.9" transform="rotate(-90 230.4 176.9)">CONN_4</text>
</g>
<text font-size="1.1" fill="#008484" x="45.3" y="147">PwrMCU</text>
</svg>
